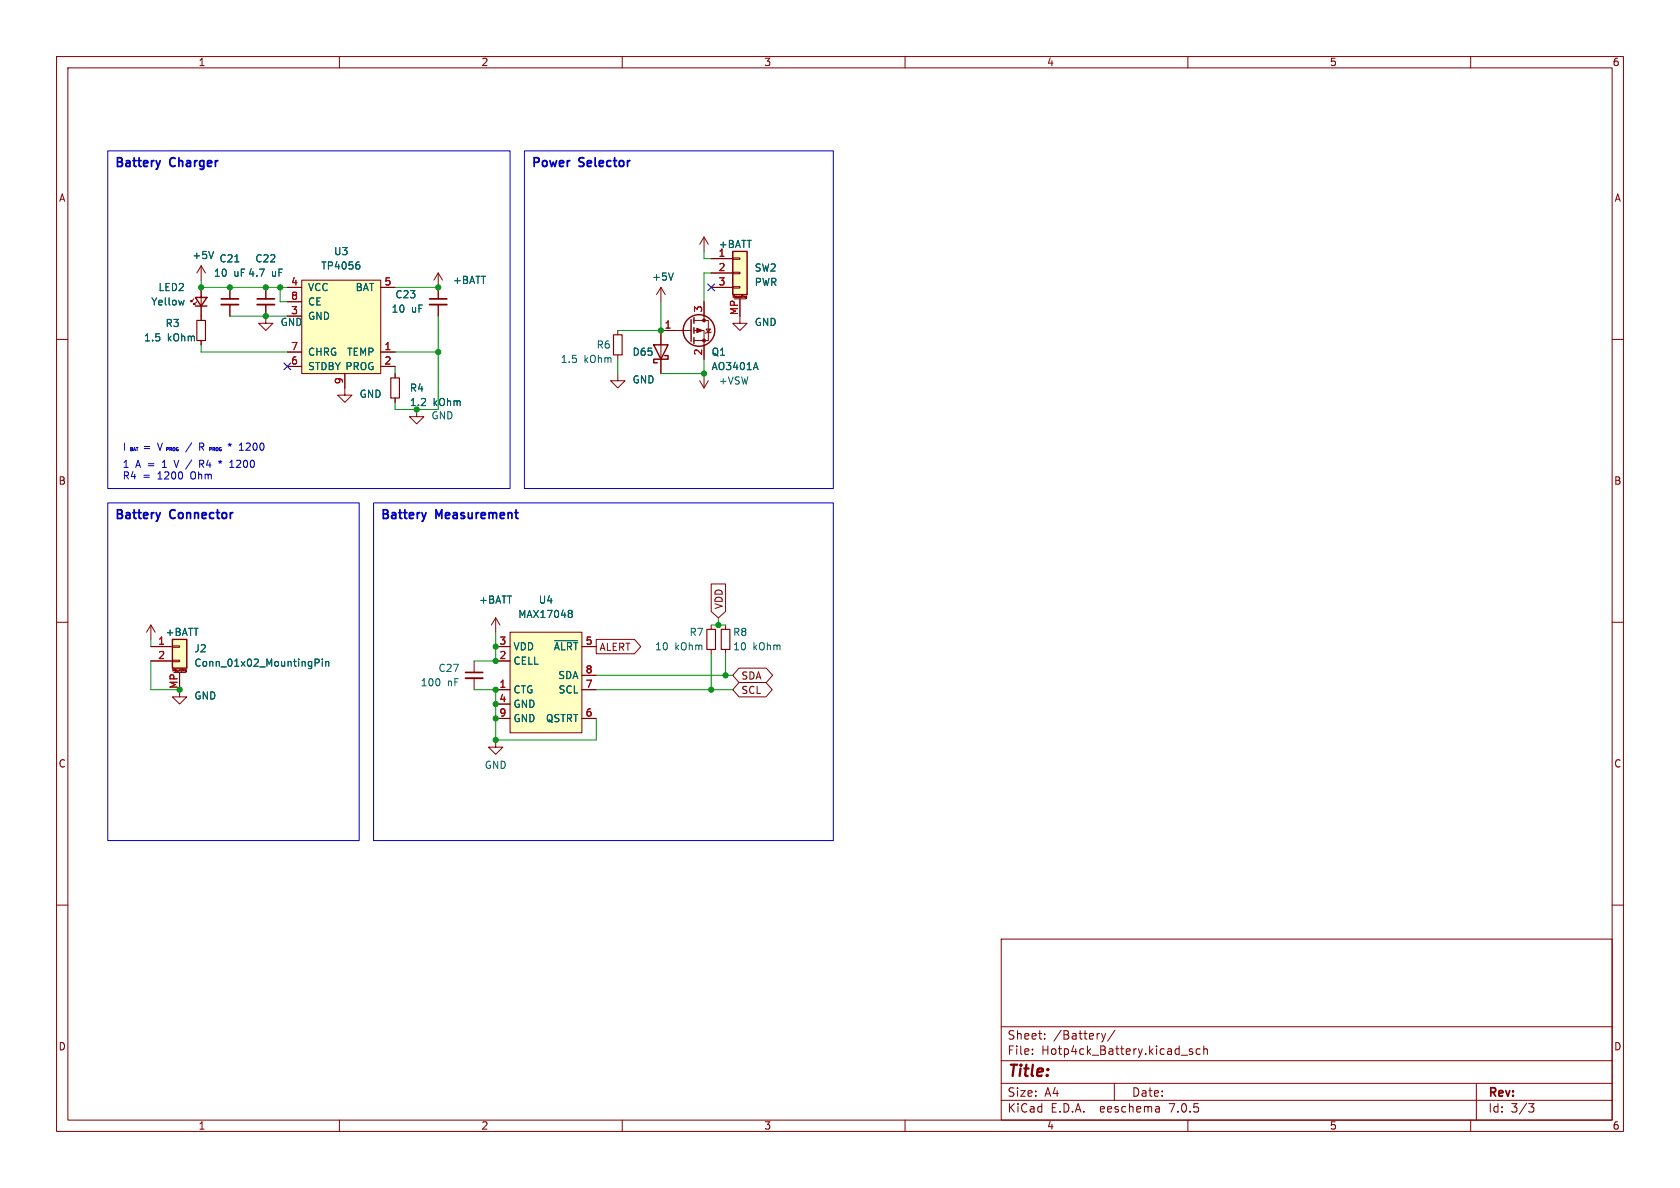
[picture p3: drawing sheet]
<svg xmlns="http://www.w3.org/2000/svg" width="297mm" height="210mm" viewBox="0 0 297 210" stroke-linecap="round" stroke-linejoin="round" font-family="sans-serif">
<g fill="none" stroke="#840000" stroke-width=".18">
<path d="M10 10h277v190h-277zM12 12h273v186h-273zM60 10v2M110 10v2M160 10v2M210 10v2M260 10v2M10 60h2M34.3 52.8l-.5 .5v-.2v.2h.2M34.8 53.3l-.5 .5v-.2v.2h.2M35.6 47v2.5M35.6 50.8v5.8"/>
<path d="M35.6 47l-.8 1.3M35.6 47l.7 1.3M40.6 50.8v2M40.6 53.8v2.1M47 53.8v3.4h1.3l-1.3 1.2-1.3-1.2h1.3M47 50.8v2M50.8 50.8h2.5M50.8 53.3h2.5M53.3 49.5h14v16.5h-14zM67.3 50.8h2.5M77.5 48.3l-.8 1.2M77.5 48.3v4.5"/>
<path d="M77.5 53.8v2.1M77.5 48.3l.7 1.2M109.2 58.4v.8M116.8 50.8v2.5M116.8 50.8l-.7 1.3M116.8 50.8l.8 1.3M122.2 58.4h-5.4v7.6M122.7 58.4h1.8v5.1M122.7 56.6h2.5v3.6h-2.5M124.5 41.9l-.8 1.3M124.5 41.9v2.6M124.5 53.3v3.3"/>
<path d="M124.5 41.9l.7 1.3M124.8 58.2h.8l-.4 .6zM125.7 58.7l-.1 .1h-.8l-.1 .1M125.7 45.7h3.8M125.7 48.3h3.8M125.7 50.8h3.8M129.5 50.7h1.3v.2h-1.3zM129.5 48.1h1.3v.3h-1.3zM129.5 45.6h1.3v.2h-1.3zM129.6 52.6v-.4l.1 .3 .2-.3v.4M129.8 52.8h2M130.8 52.8v4.4h1.3l-1.3 1.2-1.3-1.2h1.3"/>
<path d="M131.1 52.2v.4M131.3 52.3h.1M131.3 52.2v.1M131.8 52.4v.2M131.8 52.4h.2v.3M131.8 52.7h.2M131.8 52.6h.1M131.8 52.4h.1M131.9 52.6h.1M132 52.7h.1M285 60h2M35.6 60.2v.8"/>
<path d="M50.8 62.2h2.5M50.8 64.8h2.5M61 66v3.9h1.2l-1.2 1.2-1.3-1.2h1.3M67.3 62.2h2.5M67.3 64.8h2.5M69.8 66v.8M69.8 70.4v.7M73.7 72.4v1.3h1.2l-1.2 1.2-1.3-1.2h1.3M109.2 66v1.3h1.3l-1.3 1.3-1.3-1.3h1.3M109.2 62.7v.8M123.7 67.3l.8 1.3M124.5 66v2.6"/>
<path d="M125.2 67.3l-.7 1.3M10 110h2M26.7 110.5l-.8 1.3M26.7 110.5v2.5M26.7 110.5l.7 1.3M26.7 116.8h3.8M26.7 114.3h3.8M30.5 116.7h1.2v.3h-1.2zM30.5 114.2h1.2v.2h-1.2zM30.6 118.7v-.4l.1 .3 .1-.3v.4M30.7 118.9h2.1M31.7 118.9v4.3h1.3l-1.3 1.3-1.2-1.3h1.2"/>
<path d="M32 118.3v.3M32.3 118.3h.1M32.3 118.3h-.1M32.8 118.6v-.2h.1v.3l-.1 .1M32.8 118.6h.1M83.8 116.8v2.1M83.8 119.9v2M87.6 116.8h2.6M87.6 114.3h2.6M87.6 109.2l-.7 1.3M87.6 109.2v2.6M87.6 109.2l.8 1.3"/>
<path d="M90.2 111.8h12.7v17.7h-12.7zM102.9 114.3h2.5M102.9 119.4h2.5M105.4 113h6.8l1.1 1.3-1.1 1.3h-6.8zM125.7 103.2h2.6v4.9l-1.3 1.1-1.3-1.1zM125.7 110.5v.8M125.7 114.8v.8M128.3 110.5v.8M128.3 114.8v.8M130.7 118.1h4.8l1.1 1.3-1.1 1.3h-4.8l-1.2-1.3zM285 110h2M87.6 130.8v1.3h1.3l-1.3 1.3-1.2-1.3h1.2"/>
<path d="M87.6 121.9h2.6M87.6 124.5h2.6M87.6 127h2.6M102.9 121.9h2.5M102.9 127h2.5M130.7 120.6h4.7l1.1 1.3-1.1 1.3h-4.7l-1.2-1.3zM10 160h2M285 160h2M177 166h108v32h-108zM60 198v2M110 198v2M160 198v2"/>
<path d="M177 194.5h108M177 191.5h108M177 187.5h108M177 181.5h108M182.5 186.3v.1M182.5 185.5v.1M184.7 183.6v.1M184.7 182.8v.1M194.7 182.7l.4 1M195.1 183.7l-.1 .4-.3 .1M195.5 182.7l-.4 1M197 191.5v3"/>
<path d="M197.1 182.1l-1.3 2M204.5 195.6l.4 .1 .1 .9M205 196.5l-.5 .1M205 196h-.5M208.8 186.5h1.2M210 198v2M210.8 185.5l-.3-.1-.3 .2 .1 .2 .5 .2v.3h-.6M212.2 185.5l-.5-.1-.2 .3v.4l.1 .2h.6M212.8 185.5l.2-.1 .4 .1 .1 .9M212.8 184.9v1.5M260 198v2M261 191.5v6.5"/>
<path d="M270.2 195.1h1l-.5 .6 .4 .1 .1 .5-.3 .3h-.4"/>
</g>
<g fill="none" stroke="#840000" stroke-width=".25">
<path d="M34.5 52.6h2.1l-1 1.5zM34.5 54.1h2.1M122.2 56.5v3.8M122.7 56.1v1.1M122.7 57.9v1M122.7 59.7v1M129.5 44.5h2.6v7.6h-2.6zM115.6 61h2.5l-1.3 2.5zM117.5 62.9h.6v.6h-2.5v.6h.6M30.5 113h2.5v5.1h-2.5z"/>
<circle cx="123.6" cy="58.4" r="2.79"/>
</g>
<g fill="none" stroke="#006464" stroke-width=".18">
<path d="M32.5 53.1l-.2 .8M37.8 44.4l-.5 1.3M63.3 46.3h.2M63.4 46.8l.2 .2v.3l-.2 .3M119 48.3l-.4 1.2M133.6 64.1l.4 1.2M55.7 117.2l.6-.1 .1-.2v-.3l-.7-.1v1.3M57 116.5v.1M57 116.9v.9M57.6 116.9v.9M57.6 117l.2-.1 .3 .1v.8M98 113.3h4.1"/>
<path d="M100.7 107.9h.2l.3 .2-.3 .3M100.7 108.4h.2M100.9 108.4l.3 .3v.2l-.1 .2-.4 .1"/>
</g>
<path d="M34.8 56.6h1.5v3.6h-1.5zM108.5 59.2h1.5v3.5h-1.5zM69.1 66.8h1.5v3.6h-1.5zM125 111.3h1.5v3.5h-1.5zM127.5 111.3h1.5v3.5h-1.5z" fill="none" stroke="#840000" stroke-width=".2"/>
<path d="M39.1 53.8h3.1M45.5 53.8h3M75.9 53.8h3.1M82.3 119.9h3" fill="none" stroke="#840000" stroke-width=".33"/>
<path d="M39.1 52.8h3.1M45.5 52.8h3M75.9 52.8h3.1M82.3 118.9h3" fill="none" stroke="#840000" stroke-width=".3"/>
<g fill="#ffffc2" stroke="#ffffc2" stroke-width=".18">
<path d="M129.5 44.5h2.6v7.6h-2.6z"/>
<path d="M53.3 49.5h14v16.5h-14z"/>
<path d="M90.2 111.8h12.7v17.7h-12.7z"/>
<path d="M30.5 113h2.5v5.1h-2.5z"/>
</g>
<g fill="#840000" stroke="#840000" stroke-width=".18">
<path d="M123.2 58l1 .4-1 .4z"/>
<circle cx="124.5" cy="60.2" r=".25"/>
<circle cx="124.5" cy="56.6" r=".25"/>
</g>
<g fill="none" stroke="#0000c2" stroke-width=".18">
<path d="M19 26.7h71.2v59.7h-71.2zM92.7 26.7h54.6v59.7h-54.6zM33.9 78.3l-1.1 1.6M35.3 79h.5M35.8 78.3h-.5v1.3M40.3 78.5l.3 .1M40.6 78.3v.3M40.6 78.6l-.2 .3M40.6 78.6l.2 .3M40.9 78.5l-.3 .1M42.3 79.6h.7M19 88.9h44.5v59.7h-44.5z"/>
<path d="M38.6 81.5l.3 .2M40.6 82.6h.7M40.9 81.5l-.3 .2M66 88.9h81.3v59.7h-81.3z"/>
</g>
<path d="M28.3 28.4l-.3 1M28.3 90.6l-.3 1.1M75.3 90.6l-.3 1.1M91 90.6h.6M91.5 91.7h.1" fill="none" stroke="#0000c2" stroke-width=".31"/>
<g fill="none" stroke="#009600" stroke-width=".18">
<path d="M35.6 49.5v1.3h15.2M40.6 55.9h10.2M49.5 50.8v2.5h1.3M69.8 50.8h7.7M77.5 55.9v16.5h-7.7v-1.3M116.8 53.3v5.1h-7.6M124.5 44.5v1.2h1.2M125.7 48.3h-1.2v5M35.6 61v1.2h15.2M69.8 62.2h7.7M69.8 64.8v1.2M109.2 63.5v2.5"/>
<path d="M124.5 63.5v2.5h-7.7M26.7 116.8v5.1h5M26.7 113v1.3M87.6 111.8v5h-3.8M105.4 119.4h24.1M125.7 110.5h2.6M125.7 115.6v6.3M127 109.2v1.3M128.3 115.6v3.8M83.8 121.9h3.8v8.9h17.8v-3.8M105.4 121.9h24.1"/>
</g>
<path d="M125.1 50.2l1.2 1.2M126.3 50.2l-1.2 1.2M50.2 64.2l1.2 1.2M51.4 64.2l-1.2 1.2" fill="none" stroke="#000084" stroke-width=".18"/>
<g fill="#009600" stroke="#009600" stroke-width=".18">
<circle cx="47" cy="55.9" r=".46"/>
<circle cx="35.6" cy="50.8" r=".46"/>
<circle cx="40.6" cy="50.8" r=".46"/>
<circle cx="49.5" cy="50.8" r=".46"/>
<circle cx="47" cy="50.8" r=".46"/>
<circle cx="73.7" cy="72.4" r=".46"/>
<circle cx="31.7" cy="121.9" r=".46"/>
<circle cx="77.5" cy="62.2" r=".46"/>
<circle cx="77.5" cy="50.8" r=".46"/>
<circle cx="87.6" cy="114.3" r=".46"/>
<circle cx="116.8" cy="58.4" r=".46"/>
<circle cx="124.5" cy="66" r=".46"/>
<circle cx="127" cy="110.5" r=".46"/>
<circle cx="87.6" cy="130.8" r=".46"/>
<circle cx="87.6" cy="127" r=".46"/>
<circle cx="87.6" cy="121.9" r=".46"/>
<circle cx="87.6" cy="116.8" r=".46"/>
<circle cx="87.6" cy="124.5" r=".46"/>
<circle cx="125.7" cy="121.9" r=".46"/>
<circle cx="128.3" cy="119.4" r=".46"/>
</g>
<text font-size="2.8" fill="#840000" x="178" y="190.8">Title:</text>
<g font-size="2.1" fill="#0000c2">
<text x="20.2" y="30.1">Battery</text>
<text x="30" y="30.1">Charger</text>
<text x="93.9" y="30.1">Power</text>
<text x="102.3" y="30.1">Selector</text>
<text x="20.2" y="92.4">Battery</text>
<text x="30" y="92.4">Connector</text>
<text x="67.2" y="92.4">Battery</text>
<text x="77" y="92.4">Measurement</text>
</g>
<g font-size="2.1" fill="#840000">
<text x="178" y="183.9">Sheet:</text>
<text x="186.2" y="183.9">/Battery/</text>
<text x="178" y="186.6">File:</text>
<text x="184" y="186.6">Hotp4ck_Battery.kicad_sch</text>
<text x="178" y="196.8">KiCad</text>
<text x="178" y="194">Size:</text>
<text x="184.6" y="194">A4</text>
<text x="185.7" y="196.8">E.D.A.</text>
<text x="194.4" y="196.8">eeschema</text>
<text x="200" y="194">Date:</text>
<text x="206.7" y="196.8">7.0.5</text>
<text x="263" y="194.2">Rev:</text>
<text x="263" y="196.8">Id:</text>
<text x="267" y="196.8">3/3</text>
</g>
<g font-size="1.8" fill="#840000">
<text x="35" y="11.8">1</text>
<text x="85" y="11.8">2</text>
<text x="135" y="11.8">3</text>
<text x="185" y="11.8">4</text>
<text x="235" y="11.8">5</text>
<text x="285" y="11.8">6</text>
<text x="10.4" y="35.8">A</text>
<text x="285.4" y="35.8">A</text>
<text x="49.5" y="57.8">GND</text>
<text x="10.3" y="85.8">B</text>
<text x="285.3" y="85.8">B</text>
<text x="127.9" y="107.8" transform="rotate(-90 127.9 107.8)">VDD</text>
<text x="105.9" y="115.2">ALERT</text>
<text x="131" y="122.8">SCL</text>
<text x="131" y="120.3">SDA</text>
<text x="10.3" y="135.8">C</text>
<text x="285.3" y="135.8">C</text>
<text x="10.3" y="185.8">D</text>
<text x="285.3" y="185.8">D</text>
<text x="35" y="199.8">1</text>
<text x="85" y="199.8">2</text>
<text x="135" y="199.8">3</text>
<text x="185" y="199.8">4</text>
<text x="235" y="199.8">5</text>
<text x="285" y="199.8">6</text>
</g>
<g font-size="1.8" fill="#006464">
<text x="33.9" y="46">+5V</text>
<text x="38.7" y="46.5">C21</text>
<text x="45.1" y="46.5">C22</text>
<text x="56.7" y="47.8">TP4056</text>
<text x="59" y="45.3">U3</text>
<text x="127" y="44">+BATT</text>
<text x="27.9" y="51.6">LED2</text>
<text x="37.8" y="49.1">10</text>
<text x="41.3" y="49.1">uF 4.7</text>
<text x="47.9" y="49.1">uF</text>
<text x="54.4" y="51.6">VCC</text>
<text x="62.8" y="51.6">BAT</text>
<text x="69.8" y="52.9">C23</text>
<text x="80" y="50.4">+BATT</text>
<text x="115.2" y="49.8">+5V</text>
<text x="133.4" y="48.2">SW2</text>
<text x="133.4" y="50.7">PWR</text>
<text x="26.7" y="54.2">Yellow</text>
<text x="29.2" y="58">R3</text>
<text x="54.4" y="56.7">GND</text>
<text x="54.4" y="54.2">CE</text>
<text x="69.2" y="55.4">10</text>
<text x="72.7" y="55.4">uF</text>
<text x="133.4" y="57.8">GND</text>
<text x="25.4" y="60.5">1.5</text>
<text x="29.5" y="60.5">kOhm</text>
<text x="54.4" y="65.6">STDBY PROG</text>
<text x="54.4" y="63.1">CHRG</text>
<text x="61.3" y="63.1">TEMP</text>
<text x="99.1" y="64.3">1.5</text>
<text x="103.2" y="64.3">kOhm</text>
<text x="105.4" y="61.8">R6</text>
<text x="111.8" y="63.1">D65</text>
<text x="125.7" y="63.1">Q1</text>
<text x="125.7" y="65.6">AO3401A</text>
<text x="63.5" y="70.5">GND</text>
<text x="72.4" y="69.4">R4</text>
<text x="72.4" y="71.9">1.2</text>
<text x="76.5" y="71.9">kOhm</text>
<text x="111.8" y="67.9">GND</text>
<text x="127" y="68.1">+VSW</text>
<text x="76.2" y="74.3">GND</text>
<text x="84.6" y="106.9">+BATT</text>
<text x="95.2" y="106.9">U4</text>
<text x="29.2" y="112.6">+BATT</text>
<text x="91.6" y="109.4">MAX17048</text>
<text x="121.8" y="112.6">R7</text>
<text x="129.5" y="112.6">R8</text>
<text x="34.3" y="115.5">J2</text>
<text x="34.3" y="118">Conn_01x02_MountingPin</text>
<text x="77.5" y="118.9">C27</text>
<text x="90.7" y="117.7">CELL</text>
<text x="90.7" y="115.1">VDD</text>
<text x="97.9" y="115.1">~{ALRT}</text>
<text x="115.7" y="115.1">10</text>
<text x="119.3" y="115.1">kOhm</text>
<text x="129.5" y="115.1">10</text>
<text x="133.1" y="115.1">kOhm</text>
<text x="34.3" y="123.8">GND</text>
<text x="74.3" y="121.5">100</text>
<text x="79" y="121.5">nF</text>
<text x="90.7" y="122.7">CTG</text>
<text x="90.7" y="125.3">GND</text>
<text x="98.7" y="120.2">SDA</text>
<text x="98.7" y="122.7">SCL</text>
<text x="90.7" y="127.8">GND</text>
<text x="96.5" y="127.8">QSTRT</text>
<text x="85.6" y="136.1">GND</text>
</g>
<g font-size="1.8" fill="#a90000">
<text x="127" y="45.5">1</text>
<text x="51.4" y="50.5">4</text>
<text x="51.4" y="53.1">8</text>
<text x="67.9" y="50.5">5</text>
<text x="127" y="48">2</text>
<text x="127" y="50.5">3</text>
<text x="51.4" y="55.6">3</text>
<text x="117.4" y="58.2">1</text>
<text x="124.2" y="55.3" transform="rotate(-90 124.2 55.3)">3</text>
<text x="130.6" y="55.8" transform="rotate(-90 130.6 55.8)">MP</text>
<text x="51.4" y="64.5">6</text>
<text x="51.4" y="62">7</text>
<text x="67.9" y="62">1</text>
<text x="67.9" y="64.5">2</text>
<text x="124.2" y="62.9" transform="rotate(-90 124.2 62.9)">2</text>
<text x="60.7" y="68" transform="rotate(-90 60.7 68)">9</text>
<text x="27.9" y="114">1</text>
<text x="27.9" y="116.6">2</text>
<text x="88.2" y="116.6">2</text>
<text x="88.2" y="114">3</text>
<text x="103.5" y="114">5</text>
<text x="103.5" y="119.1">8</text>
<text x="31.5" y="121.8" transform="rotate(-90 31.5 121.8)">MP</text>
<text x="88.2" y="121.7">1</text>
<text x="88.2" y="124.2">4</text>
<text x="103.5" y="121.7">7</text>
<text x="88.2" y="126.7">9</text>
<text x="103.5" y="126.7">6</text>
</g>
<g font-size="1.8" fill="#0000c2">
<text x="21.6" y="79.8">I</text>
<text x="21.6" y="82.8">1</text>
<text x="23.9" y="82.8">A =</text>
<text x="25.5" y="79.8">=</text>
<text x="28.1" y="79.8">V</text>
<text x="28.7" y="82.8">1</text>
<text x="31" y="82.8">V /</text>
<text x="35.7" y="82.8">R4</text>
<text x="36" y="79.8">R</text>
<text x="39.2" y="82.8">*</text>
<text x="41.3" y="82.8">1200</text>
<text x="41.7" y="79.8">*</text>
<text x="43.7" y="79.8">1200</text>
<text x="21.6" y="84.8">R4</text>
<text x="25.2" y="84.8">=</text>
<text x="27.8" y="84.8">1200</text>
<text x="33.8" y="84.8">Ohm</text>
</g>
<g font-size=".8" fill="#0000c2">
<text x="22.9" y="79.8">BAT</text>
<text x="29.2" y="79.8">PROG</text>
<text x="36.8" y="79.8">PROG</text>
</g>
<g font-size=".5" fill="#840000">
<text x="129.4" y="52.8">Mounting</text>
<text x="30.3" y="118.9">Mounting</text>
</g>
</svg>
